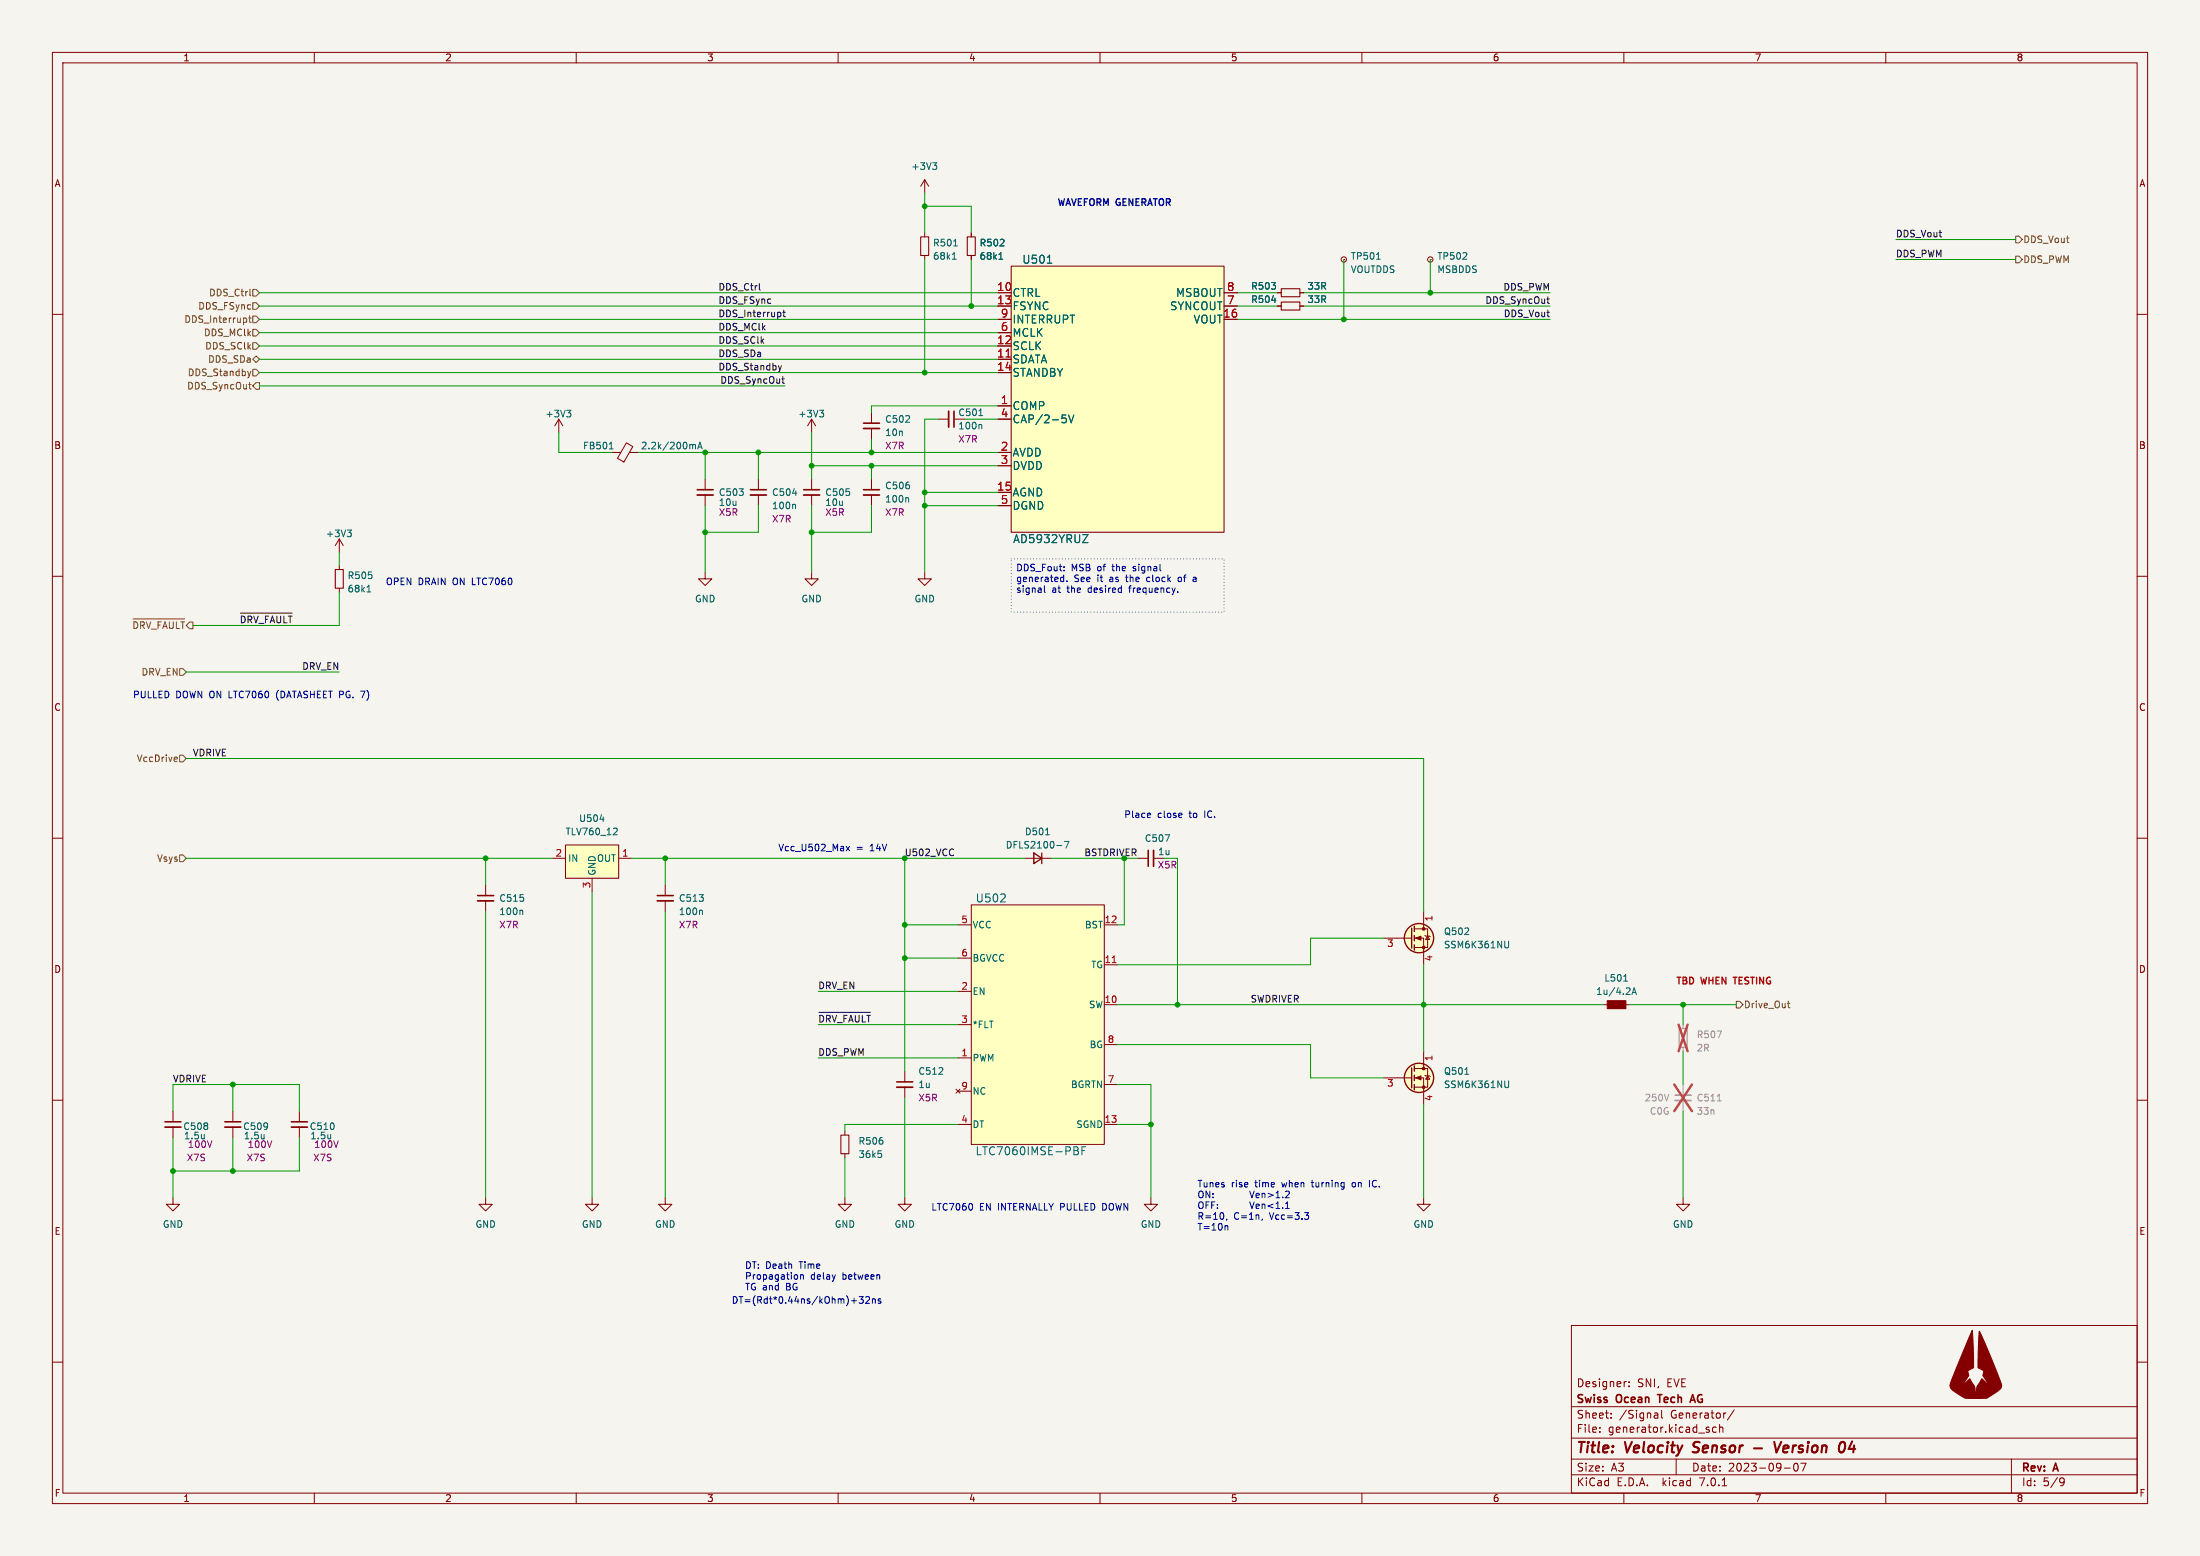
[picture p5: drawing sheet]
<svg xmlns="http://www.w3.org/2000/svg" width="420mm" height="297mm" viewBox="0 0 420 297" stroke-linecap="round" stroke-linejoin="round" font-family="sans-serif">
<path d="M0 0h420v297h-420z" fill="#f5f4ef" stroke="#f5f4ef" stroke-width=".19"/>
<g fill="none" stroke="#840000" stroke-width=".19">
<path d="M10 10h400v277h-400zM12 12h396v273h-396zM60 10v2M110 10v2M160 10v2M210 10v2M260 10v2M310 10v2M360 10v2M176.5 34.3l-.7 1.3M176.5 34.3v2.5M176.5 34.3l.8 1.3"/>
<path d="M10 60h2M176.5 44.5v.7M176.5 48.8v.7M185.4 44.5v.7M185.4 48.8v.7M193 50.8h40.7v50.8h-40.7zM233.7 58.4h2.5M233.7 55.9h2.5M243.8 58.4h.8M243.8 55.9h.8M248.2 58.4h.7M248.2 55.9h.7"/>
<path d="M256.5 49.5h.1M273 49.5h.1M408 60h2M166.4 78.7v2.1M190.5 77.5h2.5M190.5 68.6h2.5M190.5 63.5h2.5M190.5 61h2.5M106.7 80l-.8 1.3M106.7 80v2.6M106.7 80l.7 1.3M116.8 86.4h1.7"/>
<path d="M119.6 84.5l1.2 .7-1.7 3-1.2-.7zM120.2 86.4h1.7M134.6 91.4v2.1M134.6 94.5v2M144.8 91.4v2.1M144.8 94.5v2M154.9 80l-.7 1.3M154.9 80v2.6M154.9 91.4v2.1M154.9 94.5v2M154.9 80l.8 1.3M166.4 81.8v2"/>
<path d="M166.4 91.4v2.1M166.4 94.5v2M179.1 80h2M182.1 80h2M190.5 80h2.5M190.5 86.4h2.5M190.5 88.9h2.5M190.5 96.5h2.5M10 110h2M64.8 102.9l-.8 1.2M64.8 102.9v2.5M64.8 108v.7"/>
<path d="M64.8 112.3v.7M64.8 102.9l.7 1.2M134.6 109.2v1.3h1.3l-1.3 1.3-1.3-1.3h1.3M154.9 109.2v1.3h1.3l-1.3 1.3-1.2-1.3h1.2M176.5 109.2v1.3h1.3l-1.3 1.3-1.2-1.3h1.2M408 110h2M10 160h2M408 160h2M92.7 168.9v2M92.7 172v2M105.4 163.8h2.5M107.9 161.3h10.2v6.3h-10.2z"/>
<path d="M113 167.6v2.6M118.1 163.8h2.5M127 168.9v2M127 172v2M182.9 176.5h2.5M185.4 172.7h25.4v45.7h-25.4zM195.6 163.8h5.1M210.8 176.5h2.6M217.2 163.8h2M220.2 163.8h2M264.2 179.1h5.3M270 179.1h1.8v5.1"/>
<path d="M270 177.3h2.5v3.5h-2.5M271.8 174v3.3M272 178.6l1 .2M272.5 178.7l.4 .6h-.7zM182.9 189.2h2.5M182.9 195.6h2.5M182.9 182.9h2.5M210.8 191.8h2.6M210.8 184.2h2.6M210.8 199.4h2.6M306.1 191.8h1.2M309.9 191.8h1.2"/>
<path d="M10 210h2M33 212.1v2M33 215.1v2.1M44.4 212.1v2M44.4 215.1v2.1M57.1 212.1v2M57.1 215.1v2.1M161.3 215.9v.8M172.7 204.5v2M172.7 207.5v2.1M182.5 207.9l.8 .8M182.9 201.9h2.5"/>
<path d="M182.9 214.6h2.5M182.9 208.3h2.5M183.3 207.9l-.8 .8M210.8 214.6h2.6M210.8 207h2.6M264.2 205.7h5.3M270 205.7h1.8v5.1M270 204h2.5v3.5h-2.5M271.8 200.7v3.3M272 205.2l1 .3M272.5 205.4l.4 .6h-.7zM408 210h2"/>
<path d="M33 228.6v1.3h1.3l-1.3 1.2-1.3-1.2h1.3M92.7 228.6v1.3h1.3l-1.3 1.2-1.3-1.2h1.3M113 228.6v1.3h1.3l-1.3 1.2-1.2-1.2h1.2M127 228.6v1.3h1.3l-1.3 1.2-1.3-1.2h1.3M161.3 228.6v1.3h1.3l-1.3 1.2-1.3-1.2h1.3M161.3 220.2v.8M172.7 228.6v1.3h1.3l-1.3 1.2-1.3-1.2h1.3M219.7 228.6v1.3h1.3l-1.3 1.2-1.3-1.2h1.3M271.8 228.6v1.3h1.2l-1.2 1.2-1.3-1.2h1.3M321.3 228.6v1.3h1.3l-1.3 1.2-1.3-1.2h1.3M10 260h2M300 253h108v32h-108z"/>
<path d="M408 260h2M300 278.5h108M300 274.5h108M300 268.5h108M305.4 273.3v.1M305.4 272.5v.1M307.6 270.6v.1M307.6 269.8v.1M310.3 263.7h.2M311 264.6v.1M311 263.8v.1M316 269.7l.4 .1 .1 .9"/>
<path d="M316.5 270.6l-.5 .1M316.5 270.1h-.5M317.2 269.2v1.3l.2 .2M320 278.5v3M327.6 272.5l-.4-.1-.3 .3 .2 .6h.5M328.3 272.5l.2-.1 .3 .1 .1 .9M328.3 271.9v1.5M331.1 269.1l-1.3 2M342.6 279.4l.2-.1a.8 .8 0 0 1 .5 .7 .8 .8 0 0 1-.5 .8 1 1 0 0 1-.2-1.4zM343.8 279.3h1l-.7 1.5M384 278.5v6.5M60 285v2"/>
<path d="M110 285v2M160 285v2M210 285v2M260 285v2M300 281.5h108M310 285v2M328.8 283.6h.8M340.6 280.2h1.2M360 285v2M393.5 282.1l.5 .1a.99 .99 0 0 1-.4 1.4h-.3M394.1 282.7l-.2 .3h-.4"/>
<circle cx="256.5" cy="49.5" r=".51"/>
<circle cx="273" cy="49.5" r=".51"/>
</g>
<path d="M323.1 277.1l.3 .1M334.8 276.5h1.6M338.7 275.2l.4 2 .9-2M351.9 275.2l.1 .1a1.55 1.55 0 0 1-.1 1.7" fill="none" stroke="#840000" stroke-width=".4"/>
<g fill="none" stroke="#840000" stroke-width=".3">
<path d="M182.1 78.5v3M133.1 93.5h3M143.3 93.5h3M153.4 93.5h3.1M164.8 80.8h3.1M164.8 93.5h3.1M91.2 170.9h3M125.5 170.9h3M219.2 162.3v3.1M31.5 214.1h3M42.9 214.1h3.1M55.6 214.1h3.1"/>
<path d="M171.2 206.5h3M316.4 266.2h.9M322.6 267.7l.5-1.5 .5 1.5M322.8 267.3h.7"/>
</g>
<g fill="none" stroke="#006464" stroke-width=".19">
<path d="M178 31.1h.8l-.4 .5M178.6 31.6l.2 .2v.3l-.2 .2M181.8 49.5h.7M182.1 46.9h.7M182.1 48.4l.1-.2v1.3M190.7 49.5h.7M190.9 48.4l.2-.2v1.3M199.9 50.2h.9M262.8 49.5h.7M108.2 78.3h.8l-.4 .5M108.7 78.8l.3 .2v.3l-.3 .3M156.5 78.3h.7l-.4 .5"/>
<path d="M157 78.8l.2 .2v.3l-.2 .3M186.9 79.3h.7M202.8 79.2h.7M202.9 79.8h.4l.3 .3-.2 .5-.5 .1M204 79.2l.5 1.5 .5-1.5M116.3 85.7h.8M132.3 84.9h.4l.1 .8M133.2 85.7l.4-1.3 .4 1.3M133.3 85.3h.6M151.7 96.3l.2 .1v.7M173.3 95l.2 .2v.6M187.2 81l.2 .2v.7"/>
<path d="M66.3 101.2h.8l-.5 .5M66.8 101.7l.3 .2v.3l-.3 .2M70.1 113h.7M70.3 111.9l.1-.2v1.3M206.7 102.1h1l-1 1.5h1M114.5 156.4h.8M117.3 158.1h.4l.1 .3-.7 .9h.7M199.6 159.3h.7M99.6 173.7l.2 .2v.7M133.9 173.7l.2 .2v.7M201.7 161.4h1M203.2 160.6h.8l-.5 1.3"/>
<path d="M288 179.7v1l-.1 .2h-.4M310 187.3h.7M311.5 189.8l.5-1.3 .4 1.3M311.7 189.5h.6M167.7 219.7h.6M205.5 218.9l.3 .3-.1 .3-.2 .1a.41 .41 0 0 1 .4 .4 .41 .41 0 0 1-.3 .4M206.5 219.6h.5M207.3 218.9h-.8v1.5M279.7 205.1h.7M288 206.3v1.1l-.1 .1-.4 .1M168.2 220.2l.1 .2-.1 .5"/>
</g>
<path d="M320.5 196.3h1.6v3.6h-1.6z" fill="none" stroke="#9c9b98" stroke-width=".2"/>
<path d="M321.3 195.6v.7M321.3 199.9v.8M321.3 207v2M321.3 210.1v2" fill="none" stroke="#9c9b98" stroke-width=".19"/>
<path d="M320.4 195.6l1.8 5.1M322.2 195.6l-1.8 5.1M319.6 207l3.4 5.1M323 207l-3.4 5.1" fill="none" stroke="#eb3a3d" stroke-width=".46"/>
<g fill="none" stroke="#840000" stroke-width=".33">
<path d="M181.1 78.5v3M133.1 94.5h3M143.3 94.5h3M153.4 94.5h3.1M164.8 81.8h3.1M164.8 94.5h3.1M91.2 172h3M125.5 172h3M220.2 162.3v3.1M31.5 215.1h3M42.9 215.1h3.1M55.6 215.1h3.1"/>
<path d="M171.2 207.5h3"/>
</g>
<g fill="#ffffc2" stroke="#ffffc2" stroke-width=".19">
<path d="M193 50.8h40.7v50.8h-40.7z"/>
<path d="M107.9 161.3h10.2v6.3h-10.2z"/>
<path d="M185.4 172.7h25.4v45.7h-25.4z"/>
<circle cx="270.9" cy="179.1" r="2.79"/>
<circle cx="270.9" cy="205.7" r="2.79"/>
</g>
<g fill="none" stroke="#840000" stroke-width=".25">
<path d="M197.4 162.8l1.5 1-1.5 1zM198.9 162.8v2M269.5 177.2v3.8M270 176.8v1M270 178.6v1M270 180.3v1.1M269.5 203.8v3.8M270 203.5v1M270 205.2v1M270 207v1"/>
<circle cx="270.9" cy="179.1" r="2.79"/>
<circle cx="270.9" cy="205.7" r="2.79"/>
</g>
<g fill="#840000" stroke="#840000" stroke-width=".19">
<path d="M270.3 179.1l1-.4v.8z"/>
<path d="M306.8 191h3.6v1.5h-3.6z"/>
<path d="M270.3 205.7l1-.3v.7z"/>
<path d="M376.5 253.9l.3 7.2-1.1 .6 .2 .9-1.5 2.2 1.6-1.6 .2 .3a3.6 3.6 0 0 1 1 2.8 4.3 4.3 0 0 1 1.2-3.1l1.6 1.6-1.5-2.2 .2-.9-1.1-.6 .3-7 1.5 3.4 2.5 6.2a1.24 1.24 0 0 1-.5 1.8l-2.1 1.4h-2a4.2 4.2 0 0 1-2.4-.2l-.3-.1a5.9 5.9 0 0 1-2.3-1.9 4.6 4.6 0 0 1 .7-2.5z"/>
<circle cx="271.8" cy="180.8" r=".25"/>
<circle cx="271.8" cy="177.3" r=".25"/>
<circle cx="271.8" cy="207.5" r=".25"/>
<circle cx="271.8" cy="204" r=".25"/>
</g>
<path d="M175.8 45.2h1.5v3.6h-1.5zM184.7 45.2h1.5v3.6h-1.5zM244.6 57.7h3.6v1.5h-3.6zM244.6 55.1h3.6v1.5h-3.6zM64 108.7h1.5v3.6h-1.5zM160.5 216.7h1.6v3.5h-1.6z" fill="none" stroke="#840000" stroke-width=".2"/>
<path d="M212.3 183.7h.8" fill="none" stroke="#a90000" stroke-width=".19"/>
<path d="M319.8 210.1h3" fill="none" stroke="#9c9b98" stroke-width=".33"/>
<path d="M319.8 209h3" fill="none" stroke="#9c9b98" stroke-width=".3"/>
<path d="M327.9 210.1h.7" fill="none" stroke="#939391" stroke-width=".19"/>
<g fill="none" stroke="#725600" stroke-width=".19">
<path d="M47.7 56.3l.2 .2M48.3 55.2h.6l.6 .7-.6 .6h-.6zM48.3 57.8h.6l.6 .6-.6 .7h-.6zM384.8 45.1h.6l.7 .6-.7 .7h-.6zM384.8 48.9h.6l.7 .6-.7 .7h-.6zM46.9 60.7l.2 .2v.4l-.2 .2M47.3 70.9l.3 .8M47.5 60.7h.4M47.5 73.4h.4M47.6 71.7l-.1 .3M47.6 60.3v1.1l.3 .1M47.6 74.1l.3 .1"/>
<path d="M47.9 70.9l-.3 .8M48.3 62.9h.6l.6 .6-.6 .6h-.6zM48.3 60.3h.6l.6 .7-.6 .6h-.6zM48.3 68.6l.6-.7 .6 .7-.6 .6zM48.3 70.5h.6l.6 .6-.6 .7h-.6zM48.3 65.4h.6l.6 .6-.6 .7h-.6zM48.9 73h.6v1.3h-.6l-.6-.6zM25.4 118.1h9.8M26.2 119l-.1-.2-.5-.1v1.3M27.6 118.9l-.3-.2h-.5v1.3M27.9 118.7l.5 1.3 .4-1.3M30.8 118.7h-.6v1.3"/>
<path d="M31.1 120l.4-1.3 .4 1.3M32.3 118.7v1M33.1 118.7v1M33.7 118.7v1.3M34.5 118.7h.7M34.9 118.7v1.3M35.6 119.4l.6-.7h.6v1.3h-.6zM34.3 127.6h.6l.7 .7-.7 .6h-.6zM33.4 144.5l.4 .1 .1 .2-.6 .1M33.8 145.3l-.4 .1M34.3 144.1h.6l.7 .7-.7 .6h-.6zM34.3 163.2h.6l.7 .6-.7 .7h-.6z"/>
<path d="M331.5 191.1h.6l.6 .7-.6 .6h-.6zM341.2 191.5h.5M341.5 192.3l.2 .1"/>
</g>
<path d="M145 55.3l.1 .1M149 59.7v.6M149.4 59.6h.5M149.6 59.2v1.1l.3 .2M295.3 57.1h.5M295.5 57.7l.3 .2M149.2 69.8l-.3 .8M149.3 72.3h.4M149.4 73l.3 .2M45.9 117h9.9M156.3 193.2h9.9" fill="none" stroke="#0f0f0f" stroke-width=".19"/>
<g fill="none" stroke="#0000c2" stroke-width=".19">
<path d="M199.4 111.8v1.1l.2 .2M202.7 110.2h.4M203.1 109.8v1.2M203.1 111h-.4M203.7 110.9v.1M224.8 113v.1M227.9 110.2h-.1M227.9 110.5l-.2 .2 .2 .3M219.6 155.3v.2l-.6 .1M161.5 161.6l.7 .8M162.2 161.6l-.7 .8M185.6 230v.7"/>
<path d="M234 233.9l.4 .2v.7M234.2 232.7l-.1 .2M240 227.8h.3l.1 .3-.6 .1M240.3 228.6h-.3M240.9 227.9l.2-.1h.3l.1 .8M240.9 227.8v.8M240.9 229.8v.9M240.9 230l.2-.2 .3 .1 .1 .8M241 232.7l-.1 .2M242.1 227.8l1 .3-1 .4M243.1 229.8l-1 .4 1 .4M243.6 228.6h.7"/>
<path d="M243.6 227.7l.4-.3v1.2M243.6 229.8l.4-.4v1.3M243.6 230.7h.7M244.9 228.5v.1M244.9 230.6v.1M245.4 230.7h.7M245.4 229.8l.4-.4v1.3M245.6 227.4l-.2 .1M245.9 227.4l.2 .2v.3l-.7 .7h.7M249 231.5h.8l-.4 .5 .4 .1v.4l-.2 .2h-.4M261.4 225.3v1.3M152.8 243.3v.9"/>
<path d="M152.8 243.4l.2-.1 .3 .1 .1 .8M164 247.5h.8l-.4 .5 .3 .1v.5l-.1 .2-.6-.2M165.3 247.6l.5-.1 .2 .4-.8 .9h.8M166.6 247.9v.9M166.6 248l.1-.1 .3 .1 .1 .8M168.1 248l-.3-.1-.2 .2 .1 .2 .4 .1v.3h-.5"/>
</g>
<path d="M193 106.7h40.7v10.1h-40.7z" fill="none" stroke="#0000c2" stroke-width=".19" stroke-dasharray="0 .6"/>
<g fill="none" stroke="#009600" stroke-width=".19">
<path d="M176.5 36.8v7.7M176.5 39.4h8.9v5.1M49.5 58.4h141M49.5 55.9h141M176.5 49.5v21.6M185.4 49.5v8.9M236.2 58.4h7.6M236.2 55.9h7.6M248.9 58.4h47M248.9 55.9h47M256.5 49.5v11.5M273 49.5v6.4"/>
<path d="M361.9 45.7h22.9M361.9 49.5h22.9M49.5 68.6h141M49.5 71.1h141M49.5 63.5h141M49.5 73.7h100.4M49.5 61h141M49.5 66h141M190.5 77.5h-24.1v1.2M236.2 61h59.7M106.7 82.6v3.8h10.1M121.9 86.4h68.6"/>
<path d="M134.6 86.4v5M134.6 96.5v12.7M144.8 96.5v5.1h-10.2M144.8 86.4v5M154.9 82.6v8.8M154.9 96.5v12.7M154.9 88.9h35.6M166.4 96.5v5.1h-11.5M166.4 83.8v2.6M166.4 88.9v2.5M176.5 94h14M176.5 96.5h14"/>
<path d="M179.1 80h-2.6v29.2M184.1 80h6.4M64.8 105.4v2.6M64.8 113v6.4h-28M35.6 128.3h29.2M35.6 144.8h236.2v29.2M35.6 163.8h69.8M92.7 163.8v5.1M92.7 174v54.6M113 170.2v58.4M120.6 163.8h75M127 163.8v5.1"/>
<path d="M127 174v54.6M172.7 176.5h10.2M172.7 163.8v40.7M200.7 163.8h13.9v12.7h-1.2M222.2 163.8h2.6v28M264.2 179.1h-14v5.1h-36.8M156.2 195.6h26.7M156.2 189.2h26.7M172.7 182.9h10.2M213.4 199.4h36.8v6.3h14M213.4 191.8h92.7M271.8 184.2v16.5"/>
<path d="M311.1 191.8h20.4M321.3 191.8v3.8M33 212.1v-5.1h24.1v5.1M33 217.2v11.4M44.4 207v5.1M44.4 217.2v6.3M57.1 217.2v6.3h-24.1M156.2 201.9h26.7M172.7 209.6v19M182.9 214.6h-21.6v1.3M213.4 207h6.3v21.6M213.4 214.6h6.3"/>
<path d="M271.8 210.8v17.8M321.3 200.7v6.3M321.3 212.1v16.5M161.3 221v7.6"/>
</g>
<g fill="#009600" stroke="#009600" stroke-width=".19">
<circle cx="172.7" cy="176.5" r=".46"/>
<circle cx="172.7" cy="182.9" r=".46"/>
<circle cx="44.4" cy="223.5" r=".46"/>
<circle cx="33" cy="223.5" r=".46"/>
<circle cx="92.7" cy="163.8" r=".46"/>
<circle cx="44.4" cy="207" r=".46"/>
<circle cx="176.5" cy="39.4" r=".46"/>
<circle cx="176.5" cy="71.1" r=".46"/>
<circle cx="256.5" cy="61" r=".46"/>
<circle cx="185.4" cy="58.4" r=".46"/>
<circle cx="273" cy="55.9" r=".46"/>
<circle cx="154.9" cy="101.6" r=".46"/>
<circle cx="176.5" cy="96.5" r=".46"/>
<circle cx="176.5" cy="94" r=".46"/>
<circle cx="154.9" cy="88.9" r=".46"/>
<circle cx="166.4" cy="88.9" r=".46"/>
<circle cx="134.6" cy="86.4" r=".46"/>
<circle cx="134.6" cy="101.6" r=".46"/>
<circle cx="271.8" cy="191.8" r=".46"/>
<circle cx="321.3" cy="191.8" r=".46"/>
<circle cx="224.8" cy="191.8" r=".46"/>
<circle cx="219.7" cy="214.6" r=".46"/>
<circle cx="214.6" cy="163.8" r=".46"/>
<circle cx="127" cy="163.8" r=".46"/>
<circle cx="166.4" cy="86.4" r=".46"/>
<circle cx="144.8" cy="86.4" r=".46"/>
</g>
<g font-size="2.8" fill="#840000">
<text x="301" y="277.8">Title:</text>
<text x="310.4" y="277.8">Velocity</text>
<text x="323.9" y="277.8">Sensor</text>
<text x="340.7" y="277.8">Version</text>
<text x="353.6" y="277.8">04</text>
</g>
<g font-size="2.1" fill="#006464">
<text x="195.1" y="50.5">U501</text>
<text x="193.3" y="56.8">CTRL</text>
<text x="193.3" y="59.4">FSYNC</text>
<text x="223.3" y="59.4">SYNCOUT</text>
<text x="224.4" y="56.8">MSBOUT</text>
<text x="193.3" y="64.4">MCLK</text>
<text x="193.3" y="61.9">INTERRUPT</text>
<text x="227.8" y="61.9">VOUT</text>
<text x="193.3" y="69.5">SDATA</text>
<text x="193.3" y="67">SCLK</text>
<text x="193.3" y="72.1">STANDBY</text>
<text x="193.3" y="78.4">COMP</text>
<text x="193.3" y="80.9">CAP/2-5V</text>
<text x="193.3" y="87.3">AVDD</text>
<text x="193.3" y="89.8">DVDD</text>
<text x="193.3" y="94.9">AGND</text>
<text x="193.3" y="97.5">DGND</text>
<text x="193.4" y="103.8">AD5932YRUZ</text>
<text x="186.2" y="172.4">U502</text>
<text x="186.2" y="220.7">LTC7060IMSE-PBF</text>
</g>
<g font-size="2.1" fill="#a90000">
<text x="190.3" y="55.6">10</text>
<text x="190.3" y="58.2">13</text>
<text x="234.2" y="58.2">7</text>
<text x="234.2" y="55.6">8</text>
<text x="190.3" y="65.8">12</text>
<text x="191" y="63.2">6</text>
<text x="191" y="60.7">9</text>
<text x="233.5" y="60.7">16</text>
<text x="190.3" y="68.3">11</text>
<text x="190.3" y="70.9">14</text>
<text x="191" y="77.2">1</text>
<text x="191" y="79.8">4</text>
<text x="191" y="86.1">2</text>
<text x="191" y="88.6">3</text>
<text x="190.3" y="93.7">15</text>
<text x="191" y="96.3">5</text>
</g>
<g font-size="2.1" fill="#840000">
<text x="301" y="268.1">Swiss</text>
<text x="301" y="264.9">Designer:</text>
<text x="308.7" y="268.1">Ocean</text>
<text x="312.6" y="264.9">SNI,</text>
<text x="317.2" y="268.1">Tech</text>
<text x="318.2" y="264.9">EVE</text>
<text x="323.8" y="268.1">AG</text>
<text x="301" y="273.6">File:</text>
<text x="301" y="270.9">Sheet:</text>
<text x="307" y="273.6">generator.kicad_sch</text>
<text x="309.1" y="270.9">/Signal</text>
<text x="318.9" y="270.9">Generator/</text>
<text x="301" y="281">Size:</text>
<text x="307.6" y="281">A3</text>
<text x="323" y="281">Date:</text>
<text x="329.9" y="281">2023-09-07</text>
<text x="386" y="281.2">Rev:</text>
<text x="392.2" y="281.2">A</text>
<text x="301" y="283.8">KiCad</text>
<text x="308.6" y="283.8">E.D.A.</text>
<text x="317.4" y="283.8">kicad</text>
<text x="324.5" y="283.8">7.0.1</text>
<text x="386" y="283.8">Id:</text>
<text x="390" y="283.8">5/9</text>
</g>
<g font-size="1.8" fill="#840000">
<text x="35" y="11.8">1</text>
<text x="85" y="11.8">2</text>
<text x="135" y="11.8">3</text>
<text x="185" y="11.8">4</text>
<text x="235" y="11.8">5</text>
<text x="285" y="11.8">6</text>
<text x="335" y="11.8">7</text>
<text x="385" y="11.8">8</text>
<text x="10.4" y="35.8">A</text>
<text x="408.4" y="35.8">A</text>
<text x="10.3" y="85.8">B</text>
<text x="408.3" y="85.8">B</text>
<text x="10.3" y="135.8">C</text>
<text x="408.3" y="135.8">C</text>
<text x="10.3" y="185.8">D</text>
<text x="408.3" y="185.8">D</text>
<text x="10.4" y="235.8">E</text>
<text x="408.3" y="235.8">E</text>
<text x="10.4" y="285.8">F</text>
<text x="35" y="286.8">1</text>
<text x="85" y="286.8">2</text>
<text x="135" y="286.8">3</text>
<text x="185" y="286.8">4</text>
<text x="235" y="286.8">5</text>
<text x="285" y="286.8">6</text>
<text x="335" y="286.8">7</text>
<text x="385" y="286.8">8</text>
<text x="408.4" y="285.8">F</text>
</g>
<g font-size="1.8" fill="#006464">
<text x="173.9" y="32.6">+3V3</text>
<text x="178.1" y="47.2">R501</text>
<text x="187" y="47.2">R502</text>
<text x="178.1" y="49.7">68k1</text>
<text x="187" y="49.7">68k1</text>
<text x="257.8" y="49.7">TP501</text>
<text x="257.8" y="52.3">VOUTDDS</text>
<text x="274.3" y="49.7">TP502</text>
<text x="274.3" y="52.3">MSBDDS</text>
<text x="238.8" y="58">R504</text>
<text x="238.8" y="55.4">R503</text>
<text x="249.6" y="58">33R</text>
<text x="249.6" y="55.4">33R</text>
<text x="104.1" y="79.8">+3V3</text>
<text x="152.3" y="79.8">+3V3</text>
<text x="168.9" y="80.8">C502</text>
<text x="168.9" y="83.4">10n</text>
<text x="182.9" y="79.6">C501</text>
<text x="182.9" y="82.1">100n</text>
<text x="111.2" y="85.9">FB501</text>
<text x="122.3" y="85.9">2.2k/200mA</text>
<text x="137.2" y="94.8">C503</text>
<text x="147.3" y="94.8">C504</text>
<text x="157.5" y="94.8">C505</text>
<text x="168.9" y="93.5">C506</text>
<text x="147.3" y="97.3">100n</text>
<text x="168.9" y="96.1">100n</text>
<text x="62.2" y="102.7">+3V3</text>
<text x="66.3" y="110.7">R505</text>
<text x="66.3" y="113.2">68k1</text>
<text x="132.6" y="115.1">GND</text>
<text x="152.9" y="115.1">GND</text>
<text x="174.5" y="115.1">GND</text>
<text x="107.9" y="159.6">TLV760_12</text>
<text x="110.5" y="157">U504</text>
<text x="195.6" y="159.6">D501</text>
<text x="218.5" y="160.8">C507</text>
<text x="108.5" y="164.7">IN</text>
<text x="113.8" y="164.7">OUT</text>
<text x="113.9" y="167.1" transform="rotate(-90 113.9 167.1)">GND</text>
<text x="191.9" y="162.1">DFLS2100-7</text>
<text x="221" y="163.4">1u</text>
<text x="95.3" y="172.3">C515</text>
<text x="129.5" y="172.3">C513</text>
<text x="95.3" y="174.8">100n</text>
<text x="129.5" y="174.8">100n</text>
<text x="185.7" y="177.4">VCC</text>
<text x="207" y="177.4">BST</text>
<text x="275.6" y="178.6">Q502</text>
<text x="185.7" y="183.7">BGVCC</text>
<text x="208.2" y="185">TG</text>
<text x="275.6" y="181.2">SSM6K361NU</text>
<text x="185.7" y="190.1">EN</text>
<text x="304.6" y="190.1">1u/4.2A</text>
<text x="306.2" y="187.5">L501</text>
<text x="185.7" y="196.4">*FLT</text>
<text x="207.8" y="192.6">SW</text>
<text x="185.7" y="202.8">PWM</text>
<text x="207.9" y="200.2">BG</text>
<text x="175.3" y="205.3">C512</text>
<text x="175.3" y="207.8">1u</text>
<text x="185.7" y="209.1">NC</text>
<text x="204.3" y="207.8">BGRTN</text>
<text x="275.6" y="205.3">Q501</text>
<text x="275.6" y="207.8">SSM6K361NU</text>
<text x="34.9" y="215.8">C508</text>
<text x="46.4" y="215.8">C509</text>
<text x="59.1" y="215.8">C510</text>
<text x="185.7" y="215.5">DT</text>
<text x="205.4" y="215.5">SGND</text>
<text x="163.8" y="218.6">R506</text>
<text x="163.8" y="221.2">36k5</text>
<text x="31" y="234.5">GND</text>
<text x="90.7" y="234.5">GND</text>
<text x="111" y="234.5">GND</text>
<text x="125" y="234.5">GND</text>
<text x="159.3" y="234.5">GND</text>
<text x="170.7" y="234.5">GND</text>
<text x="217.7" y="234.5">GND</text>
<text x="269.8" y="234.5">GND</text>
<text x="319.3" y="234.5">GND</text>
</g>
<g font-size="1.8" fill="#0000c2">
<text x="201.9" y="39.4">WAVEFORM GENERATOR</text>
<text x="73.7" y="111.8">OPEN DRAIN ON LTC7060</text>
<text x="194" y="109.3">DDS_Fout:</text>
<text x="194" y="111.3">generated.</text>
<text x="194" y="113.4">signal</text>
<text x="200.8" y="113.4">at</text>
<text x="203.8" y="113.4">the</text>
<text x="204.5" y="109.3">MSB of</text>
<text x="205.1" y="111.3">See</text>
<text x="207.9" y="113.4">desired</text>
<text x="209.5" y="111.3">it</text>
<text x="212" y="111.3">as</text>
<text x="212.5" y="109.3">the</text>
<text x="215.2" y="111.3">the</text>
<text x="215.8" y="113.4">frequency.</text>
<text x="216.6" y="109.3">signal</text>
<text x="219.3" y="111.3">clock</text>
<text x="225.4" y="111.3">of</text>
<text x="228.4" y="111.3">a</text>
<text x="25.4" y="133.3">PULLED</text>
<text x="33.6" y="133.3">DOWN ON LTC7060</text>
<text x="53" y="133.3">(DATASHEET PG. 7)</text>
<text x="214.6" y="156.2">Place</text>
<text x="221" y="156.2">close</text>
<text x="227.1" y="156.2">to</text>
<text x="230.1" y="156.2">IC.</text>
<text x="148.6" y="162.6">Vcc_U502_Max</text>
<text x="163.5" y="162.6">=</text>
<text x="166.1" y="162.6">14V</text>
<text x="228.6" y="226.7">Tunes</text>
<text x="235.1" y="226.7">rise</text>
<text x="239.7" y="226.7">time</text>
<text x="244.9" y="226.7">when</text>
<text x="250.7" y="226.7">turning</text>
<text x="258.5" y="226.7">on</text>
<text x="261.9" y="226.7">IC.</text>
<text x="177.8" y="231.1">LTC7060</text>
<text x="187" y="231.1">EN INTERNALLY PULLED</text>
<text x="210.7" y="231.1">DOWN</text>
<text x="228.6" y="228.8">ON: Ven&gt;1.2</text>
<text x="228.6" y="230.8">OFF: Ven&lt;1.1</text>
<text x="228.6" y="232.9">R=10,</text>
<text x="235.6" y="232.9">C=1n,</text>
<text x="242.5" y="232.9">Vcc=3.3</text>
<text x="228.6" y="234.9">T=10n</text>
<text x="142.2" y="242.3">DT: Death</text>
<text x="142.2" y="244.3">Propagation</text>
<text x="152.7" y="242.3">Time</text>
<text x="154.8" y="244.3">delay</text>
<text x="160.9" y="244.3">between</text>
<text x="139.7" y="248.9">DT=(Rdt*0.44ns/kOhm)+32ns</text>
<text x="142.2" y="246.4">TG and</text>
<text x="150.1" y="246.4">BG</text>
</g>
<g font-size="1.8" fill="#0f0f0f">
<text x="361.9" y="45.4">DDS_Vout</text>
<text x="361.9" y="49.2">DDS_PWM</text>
<text x="137.2" y="58.1">DDS_FSync</text>
<text x="137.2" y="55.5">DDS_Ctrl</text>
<text x="283.4" y="58.1">DDS_SyncOut</text>
<text x="286.9" y="55.5">DDS_PWM</text>
<text x="137.2" y="65.7">DDS_SClk</text>
<text x="137.2" y="63.2">DDS_MClk</text>
<text x="137.2" y="60.6">DDS_Interrupt</text>
<text x="287" y="60.6">DDS_Vout</text>
<text x="137.2" y="68.2">DDS_SDa</text>
<text x="137.2" y="70.8">DDS_Standby</text>
<text x="137.4" y="73.3">DDS_SyncOut</text>
<text x="45.7" y="119">~{DRV_FAULT}</text>
<text x="57.6" y="127.9">DRV_EN</text>
<text x="36.8" y="144.4">VDRIVE</text>
<text x="156.2" y="188.9">DRV_EN</text>
<text x="238.8" y="191.4">SWDRIVER</text>
<text x="156.2" y="195.2">~{DRV_FAULT}</text>
<text x="156.2" y="201.6">DDS_PWM</text>
<text x="33" y="206.7">VDRIVE</text>
</g>
<g font-size="1.8" fill="#725600">
<text x="386.3" y="46.5">DDS_Vout</text>
<text x="386.3" y="50.4">DDS_PWM</text>
<text x="37.7" y="59.2">DDS_FSync</text>
<text x="39.8" y="56.7">DDS_Ctrl</text>
<text x="35.1" y="61.8">DDS_Interrupt</text>
<text x="38.8" y="64.3">DDS_MClk</text>
<text x="35.7" y="71.9">DDS_Standby</text>
<text x="39.1" y="66.9">DDS_SClk</text>
<text x="39.6" y="69.4">DDS_SDa</text>
<text x="35.6" y="74.5">DDS_SyncOut</text>
<text x="25.1" y="120.8">~{DRV_FAULT}</text>
<text x="26.9" y="129.1">DRV_EN</text>
<text x="26" y="145.6">VccDrive</text>
<text x="29.9" y="164.7">Vsys</text>
<text x="332.9" y="192.6">Drive_Out</text>
</g>
<g font-size="1.8" fill="#840084">
<text x="168.9" y="85.9">X7R</text>
<text x="182.9" y="84.6">X7R</text>
<text x="137.2" y="96.7">10u</text>
<text x="137.2" y="98.6">X5R</text>
<text x="147.3" y="99.9">X7R</text>
<text x="157.5" y="96.7">10u</text>
<text x="157.5" y="98.6">X5R</text>
<text x="168.9" y="98.6">X7R</text>
<text x="221" y="165.9">X5R</text>
<text x="95.3" y="177.4">X7R</text>
<text x="129.5" y="177.4">X7R</text>
<text x="175.3" y="210.4">X5R</text>
<text x="35.1" y="217.6">1.5u</text>
<text x="35.6" y="221.8">X7S</text>
<text x="35.8" y="219.3">100V</text>
<text x="46.5" y="217.6">1.5u</text>
<text x="47" y="221.8">X7S</text>
<text x="47.2" y="219.3">100V</text>
<text x="59.2" y="217.6">1.5u</text>
<text x="59.7" y="221.8">X7S</text>
<text x="59.9" y="219.3">100V</text>
</g>
<g font-size="1.8" fill="#a90000">
<text x="106" y="163.6">2</text>
<text x="118.7" y="163.6">1</text>
<text x="112.8" y="169.6" transform="rotate(-90 112.8 169.6)">3</text>
<text x="183.5" y="176.3">5</text>
<text x="210.8" y="176.3">12</text>
<text x="273.7" y="175.9" transform="rotate(-90 273.7 175.9)">1</text>
<text x="183.5" y="182.6">6</text>
<text x="210.8" y="183.9">11</text>
<text x="264.8" y="181">3</text>
<text x="273.7" y="183.5" transform="rotate(-90 273.7 183.5)">4</text>
<text x="183.5" y="189">2</text>
<text x="210.8" y="191.5">10</text>
<text x="183.5" y="195.3">3</text>
<text x="183.5" y="201.7">1</text>
<text x="211.4" y="199.1">8</text>
<text x="273.7" y="202.6" transform="rotate(-90 273.7 202.6)">1</text>
<text x="183.5" y="208">9</text>
<text x="211.4" y="206.8">7</text>
<text x="264.8" y="207.6">3</text>
<text x="183.5" y="214.4">4</text>
<text x="210.8" y="214.4">13</text>
<text x="273.7" y="210.2" transform="rotate(-90 273.7 210.2)">4</text>
</g>
<g font-size="1.8" fill="#009600">
<text x="172.7" y="163.5">U502_VCC</text>
<text x="207" y="163.5">BSTDRIVER</text>
</g>
<text font-size="1.8" fill="#c20000" x="320" y="188">TBD WHEN TESTING</text>
<g font-size="1.8" fill="#939391">
<text x="323.9" y="198.3">R507</text>
<text x="323.9" y="200.9">2R</text>
<text x="323.9" y="210.4">C511</text>
<text x="323.9" y="212.9">33n</text>
</g>
<g font-size="1.8" fill="#9c9b98">
<text x="313.9" y="210.4">250V</text>
<text x="314.9" y="212.9">C0G</text>
</g>
</svg>
